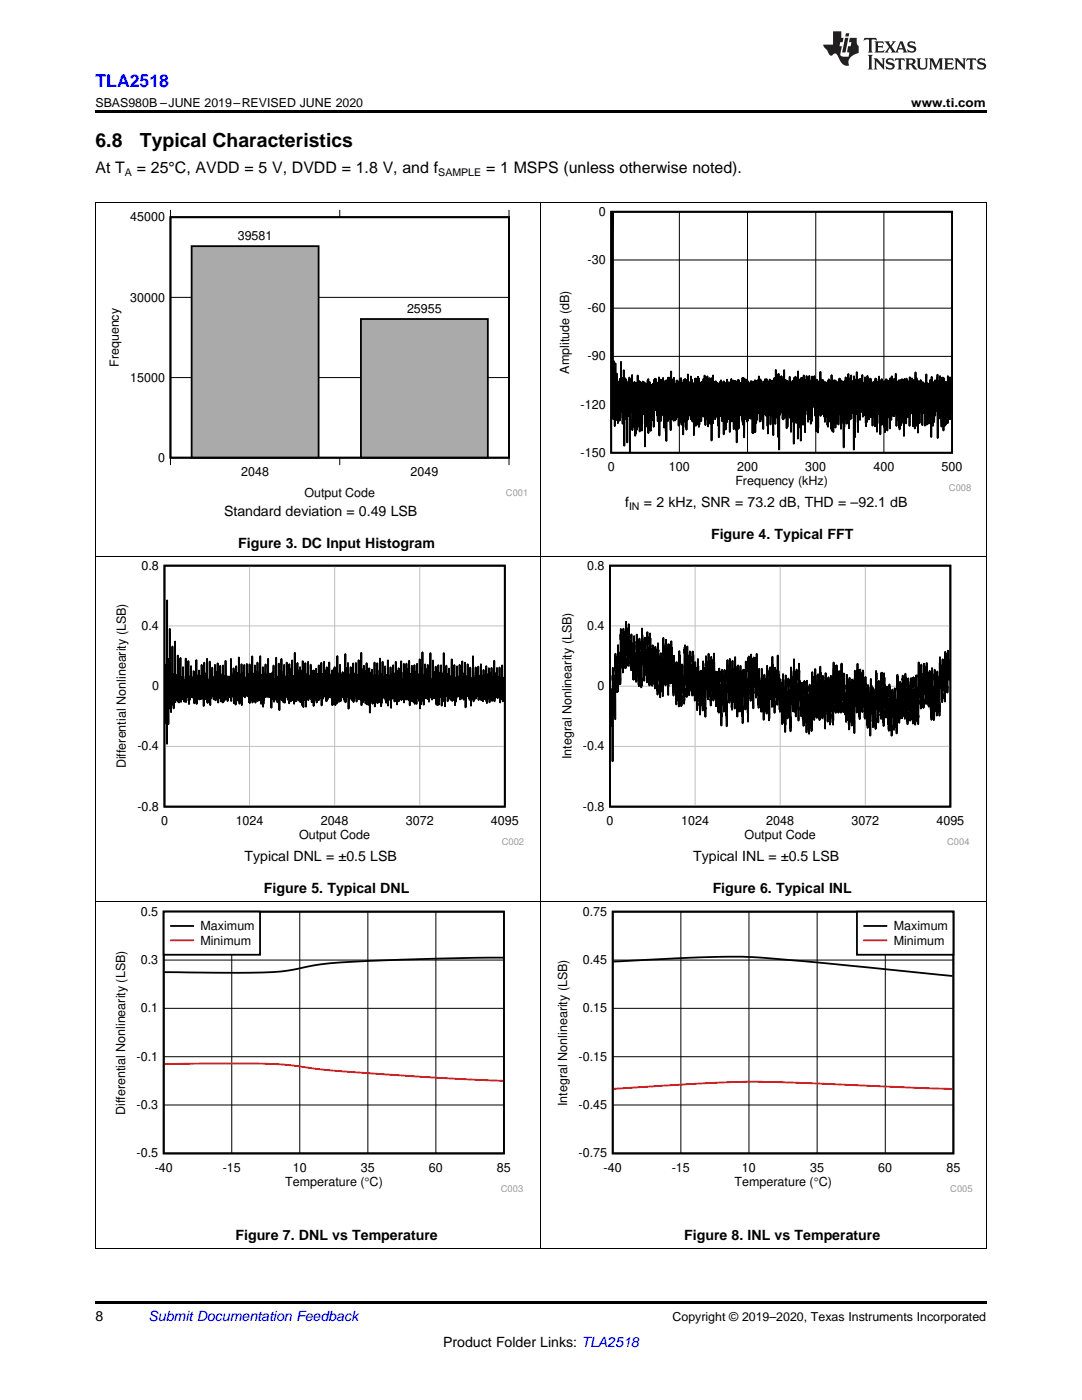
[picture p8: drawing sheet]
<svg xmlns="http://www.w3.org/2000/svg" width="216mm" height="279mm" viewBox="0 0 216 279" stroke-linecap="round" stroke-linejoin="round" font-family="sans-serif">
<path d="M19 249.2h.2zM196.7 249.2h.1zM19 259.7h177.8v.5h-177.8z" fill="#000"/>
<path d="M19.1 180v69.2M107.9 180v69.2M196.8 180v69.2M32.7 191.6h67.9M46.2 181.9v48.3M59.8 181.9v48.3M73.4 181.9v48.3M87 181.9v48.3M32.7 210.9h67.9M32.7 201.2h67.9M32.7 220.5h67.9M19 249.1h177.8" fill="none" stroke="#000" stroke-width=".2"/>
<path d="M32.7 181.9h67.9v48.3h-67.9zM100.4 191.1l-9.4 .1a413 413 0 0 0-26.8 1.2l-1.5 .2a50 50 0 0 1-14.9 1.5l-15-.1" fill="none" stroke="#000" stroke-width=".36"/>
<path d="M32.8 212.3h7.4a137 137 0 0 1 19.3 .5 111.5 111.5 0 0 0 13.9 1.4l14 .9 13 .6" fill="none" stroke="#f00" stroke-width=".36"/>
<path d="M32.7 181.9h19.2v8.6h-19.2z" fill-rule="evenodd" fill="#fff"/>
<path d="M32.7 181.9h19.2v8.6h-19.2zM34.1 184.8h4.4M122.3 181.9h67.9v48.3h-67.9zM122.4 191.9l19.7-.9a117.9 117.9 0 0 1 18.1 .8l29.9 3" fill="none" stroke="#000" stroke-width=".36"/>
<path d="M34.1 187.7h4.4M122.4 217.3a418.6 418.6 0 0 1 30-1.4l37.7 1.4" fill="none" stroke="#f00" stroke-width=".36"/>
<path d="M122.3 191.6h68M135.9 181.9v48.3M149.4 181.9v48.3M163.1 181.9v48.3M176.7 181.9v48.3M122.3 210.9h68M122.3 201.2h68M122.3 220.5h68" fill="none" stroke="#000" stroke-width=".2"/>
<path d="M171 181.9h19.2v8.6h-19.2z" fill-rule="evenodd" fill="#fff"/>
<path d="M171 181.9h19.2v8.6h-19.2zM172.5 184.8h4.4" fill="none" stroke="#000" stroke-width=".36"/>
<path d="M172.5 187.7h4.4" fill="none" stroke="#f00" stroke-width=".36"/>
<path d="M19.1 111v69M107.9 111v69M196.8 111v69M19 179.9h177.8" fill="none" stroke="#000" stroke-width=".2"/>
<path d="M22.7 111.9h81.9v56.8h-81.9z" fill-rule="evenodd" fill="#fff"/>
<path d="M32.8 112.9h67.9v48.1h-67.9zM100.6 136.5l-.1 2.5v-3.8v4.1l-.1-3.6-.1 4.3-.1-7.2-.1 6.7-.1-4.2v4.1l-.1-4-.1 4.8-.1-7-.1 5v-2.2v2.3l-.1-2.4v2.4v-2.7l-.1 3.6-.1-4v4.1l-.1-6-.1 4.9v-2.7l-.2 3.7-.1-3.1-.1 2.9v-3.4v4.4l-.1-8.1v6.7l-.1-3.5v3.9l-.1-3.8-.1 4.2v-3.2v1.9l-.1-1.8v3.6l-.1-6.6-.1 6v-3.3l-.1 3.6v-5.3l-.1 5.1v-4.5l-.1 5.3-.1-6.9-.1 5.6v-3.6l-.1 4-.1-4.6v4.1v-1.9v2.6l-.1-4v4.8l-.2-7.4v6.2l-.2-4.4v4.8v-3.9v3.9l-.1-4.3-.1 4.2-.1-5.7-.1 6.2-.1-4.9-.1 4.5-.1-4.1v3.4l-.1-3.1v4v-7.2l-.1 6.3v-3.3l-.1 3-.1-2.9v3.7l-.1-4.5-.1 4.9-.1-6.7-.1 5.9-.1-3.3v3.3l-.1-2.4v1.5v-2.7l-.1 4.1-.1-6.2-.1 5.3-.1-2.5v3.2v-3.9v4.4l-.1-4.1-.1 4.4-.1-9-.1 8.1v-3.8l-.1 3.8-.1-3.1v3.3l-.1-3.6v5.2l-.2-7.7-.1 6.5-.1-5.1v4.7l-.1-3.4-.1 2.8v-2.9v3.1l-.1-6.3-.1 6.4-.1-3.7-.1 3.5v-2.1v1.2v-3l-.1 6.3-.1-9-.1 6.4-.1-3.6v4.3v-4.9l-.1 5.2-.1-4.8-.1 4.4-.1-7.2v5.6v-2.1l-.1 3.1v-3.5l-.1 4.4v-4.2v3l-.1-2.2-.1 3.2v-3.4v3.7l-.1-6.9v6.1l-.1-3.8-.1 3.9v-3.2v3.3l-.1-3.1-.1 2.8v-2.8l-.1 2.7v-5.6l-.1 5.6v-2.9v3.6l-.1-3.9-.1 4.7-.1-4.8v1.4v-.6v4.6l-.1-8-.1 6.2v-3.6l-.2 4.3v-5.6v4.4v.1l-.1-2.7v3.9v-4.8l-.1 4.9-.1-8.2-.1 7.7v-4.3l-.1 4.7v-4v3.4l-.1-3.1-.1 2.7v-1.8v.9v-2.8v4.3l-.1-5.9-.1 4.6v-1.9v2.6l-.1-4.2-.1 5.5-.1-4.4-.1 3.2v-4.4v3.9v-5.5l-.1 5.8v-2.7l-.1 2.7-.1-1.9v4.3l-.1-5.8v4.8l-.1-4.6v2.7l-.1-7.8v6.9v-1.9l-.1 3.1v-2.6l-.1 3.4v-4.8v4.7l-.1-3.4v3.1l-.1-2.9v4.9l-.1-8-.1 6-.1-3.2v3.5l-.2-3.8v4.4l-.1-4.7v5.7v-8l-.1 7.4-.1-5.2v5.8v-5.2l-.1 3.9v-3.2v1.8l-.1-1.5v4.1l-.2-7.6v5.4v-2.8l-.1 3.5v-5l-.1 5v-4.3l-.1 4.6v-3.8l-.1 3.6v-3.4v2.8l-.1-6.8-.1 7v-3.3v3.3l-.1-3.2v4v-3.8l-.1 3.1-.1-3v3.3v-3.4l-.1 3v-8.5v7.4l-.1-1.9v2.4v-2.8l-.1 3.2-.1-2.4v3.9l-.1-3.8v3.3l-.1-4.6v3.1v-1.6v1.3v-5.1l-.2 6.7-.1-4.7v4.2l-.1-5.4v5.5v-3.7l-.1 3.9-.1-6.6v6.7l-.1-4.6v4.4l-.1-4.2-.1 5.8v-4.4v-.3v2.6v-2.6l-.1 3v-4l-.1 4.7v-4.5v4v-9l-.1 8.5v-3.8l-.1 5.1v-6.7l-.1 7.2v-4.5l-.1 2.7v-.2v-3.8l-.1 6.7-.1-9.8-.1 8.3-.1-4.7v4.1l-.1-3.3v2.7v-4.2l-.1 4.7-.1-6.7-.1 8-.1-4.8v3.6l-.1-3.5v3.2v-3.9l-.1 3.9v-4.5v6l-.1-7.8-.1 7.4-.1-4.8-.1 3.8-.1-3.6v4.5v-5.7l-.1 5.5v-6.9l-.1 5.9v-3.3l-.1 3.4v-4.4l-.1 4.5v-4.5l-.1 4.5v-3.2v5l-.2-8.9-.1 7.8-.1-5v4.3l-.1-3v2.9v-5.4l-.1 6.1v-4.4v3.8l-.1-6.6-.1 7.2-.1-5.6v4.6v-2.8l-.1 3.2-.1-3.7v3.9v-3.9l-.1 4.9v-7.7v5.6l-.1-2.4v2.5l-.1-2.6-.1 3.3-.1-2.6v.4v2.9v-3.4l-.1 .2v3.3v-7.7l-.1 5.8v-1.6v1.7l-.1-2.8v3.5v-3.8l-.1 4.8v-3.1l-.1 1.6-.1-1.9v3.8v-6.7l-.2 6.2-.1-4.6-.1 5.7v-4.9v2.7l-.1-3.6-.1 5.1v-7.8l-.1 7.1-.1-4.8-.1 5.6v-3.6l-.1 2.7v-3.2v2.8l-.1-2.8v1.5v-4.6l-.2 6.6v-4l-.1 3.4-.1-3.3v3.4v-4.3l-.1 6.7-.1-8.1v5.3l-.1-2.8v3.7l-.1-3.8v4.1l-.1-4.6-.1 3.9v-4.3l-.1 6.1v-9l-.1 7.8v-4.5v4l-.1-3.3v1.5v-2.1v3.9l-.1-4.1v5.3l-.1-5.6v5.2l-.1-6.9-.2 6.4v-4.2l-.1 3.3v-3.1l-.1 2.8v-2.6v3.3l-.1-3.3v3.6l-.1-7.2v6.1v-3.2l-.2 5.5v-5.8v6.4l-.1-5.7v3.8l-.1-4.1v4.7l-.1-5.8v4.6v-7.1l-.1 8.7v-4.6l-.1 3.8v-4.3l-.1 4-.1-3.6v4.8l-.1-4.6v4.7v-7.9l-.1 6.8v-4.9v5.1v-3.8l-.1 4.1-.1-4.4-.1 4.6-.1-4.4v5.5l-.1-8.8v6v-2.6v2.8l-.1-3.1-.1 3.5v-3.4v4.8l-.1-5.3-.1 5.6-.1-6.9-.1 5.4-.1-4.8v5.4v-4.8l-.1 3.9-.1-3.8v7.3l-.1-8.8v4.1l-.1-2.1v3.2v-4.3l-.1 4.8-.1-3.8-.1 4.2v-3.6v1.3v-1.1v4.5l-.1-8.3-.2 7.3v-4.2l-.1 5v-5.5l-.1 4.8v-4l-.1 2.8-.1-2.7v1.9v-4.8v6.5l-.2-4.4v5.2l-.1-6.6v5.1l-.1-2.9-.1 5v-10.5l-.1 9.3-.1-3.7v3.1v-3.3l-.1 3.1v-1.9l-.1 1.8v-3.8l-.1 4.7v-7.9l-.2 7.2-.1-3.6v4.1v-3.3l-.1 2v-1.5l-.1 3.4-.1-7.7v6l-.1-1.9v2.3l-.1-3.4-.2 4.3v-4l-.1 4.5v-7.7l-.1 7.1-.1-3.3v3.6v-5.4l-.1 4.9v-3.5v1.9l-.1-2v3.3l-.1-3.5v3.2v-5.6l-.2 6.3-.1-4.4v4.7l-.1-4.6v6.3l-.2-9.1v5.7l-.1-2.2v3.1l-.1-3.5v2.9l-.1-.5v.2v-3v4.2v-3.6l-.1 3.8v-4v4.8l-.1-7v6.3v-9l-.1 9.5-.1-4.4-.1 3.9v-3.8l-.1 3.3-.1-4.9-.2 4v-3.4v4.5l-.1-3.7v3.8l-.1-4.6v5.2l-.1-3.6v3.5l-.1-7.1v6.9l-.1-3.8-.1 4.3v-5.4v4l-.1-4.3-.1 4.8v-4v3.6l-.1-7.9-.1 9.5-.1-6v4.1l-.1-2.5v1.9v-.2v-3l-.1 6-.1-7.6-.1 6.4v-6v5.8l-.1-3.6v4.9l-.1-5.9-.1 4.9-.1-3.8v4.9v-6.9l-.1 4.1-.1-2.4v3.8v-4.3v2.9l-.1 .3v-2.7l-.1 2.7v-3.5l-.1 4.4-.1-6.9-.1 6.3v-2.7v3.4v-3.7l-.2 3.2v-3.3v4.1l-.1-3.3v3.4v-3.9l-.1 4.1v-6.6l-.1 6.8-.1-4.6v3.3v-4.9l-.1 4.9v-1.7v1.9l-.1-4.2v4.3l-.1-3.9v3v-2.4v2.1v-5.7l-.1 6.5v-4.2l-.1 3.7v.5l-.1-2.6v3.5l-.1-4.3v3.2v-3l-.1 4.4v-4.1v5.1l-.1-8.5v7.1l-.1-3.5v2.5l-.1-2.6v3.3v-4l-.1 3.3v-3.9v4.6v-3.7l-.1 3.8v-3.4v.3v3.6l-.1-6.9-.1 6.9-.1-5.2-.1 4.9-.1-4.1v2.1v-1.4v4.2l-.1-6.7-.1 5.3v-2.3v-.2l-.1 1.9v-2.2v2.4l-.1-2.7-.1 4.1-.1-5v6.1v-7.1v4.6l-.1-4.6-.1 5.1-.1-3.6v4.7l-.1-5.2v5.3l-.1-6.4v5.8l-.1-6.9-.1 6.2v-2.7v3.3l-.1-4.5-.1 3.7v-2.9l-.1 2.2v-1.6v2.8v-3.9l-.1 4.5v-7.6l-.1 5.9v-2.8l-.1 3.8v-3.8v3.5l-.1-3-.1 3.3v-3.3v5.4l-.2-8.8-.1 7.4v-3.8l-.1 1.6v-2l-.1 3.4-.1-3.6v5.8l-.1-9.2v8.9l-.1-4.9v3.2v-3.1l-.1 1.3v-.8v3.7v-6.3l-.1 6.2v-4.7l-.1 3.9-.1-3.2v4v-7l-.1 6.3-.1-3.9v4.3v-6l-.1 3.9v.3v-2.9v4l-.2-3.4v3.9v-7.3l-.1 6.7-.1-2.9v3.2v-4.2l-.1 4.8v-4.1l-.1 3.7v-4.3l-.1 4.8-.1-9.7-.1 10.2-.1-5.6v5v-4.8v2.9v.3l-.1-2.1-.1 2.5v-3.5l-.1 3.5v-3.8v4.4v-7.5l-.1 8-.1-4.3v4.3v-4.7l-.2 4.8-.1-3.9v4l-.1-7.5v7.9v-4.9l-.2 3.4v-4l-.1 4.8v-3.3l-.1 2.7-.1-6.9v5.7l-.1-1.5v2.3l-.1-2.5v3l-.1-4-.1 5.1-.1-7.6-.1 7.5-.1-5.3v3.8l-.1-3.3-.1 4.4-.1-8.3-.1 6.8v-4.4v4.9l-.1-3v2.3l-.1-2.5v3.5v-3.7l-.1 4.2v-3.9v1.6v-1.3v5.7l-.2-9.3v5.9l-.1-3v4.4v-4.7l-.1 5.2-.1-4.9-.1 3.9-.1-3.9v3v-7l-.1 8.4-.1-3.9v2.7v-3l-.1 3.6-.1-3.2v4.2l-.1-7.3-.2 6.7-.1-5.3v4.3v-3.2l-.1 3.1v-2.8v1.8v-1.5v5.4l-.1-6.4v3.9l-.1-4.3-.1 3.9v-3.7l-.1 4.4v-4.7v4.6l-.1-3.1v2.6v-2.1l-.1 2.4-.1-7.3v7.6v-5.1v4.3l-.1-2.2v2.6l-.1-4.1v3.7v-2.5l-.1 2.8-.1-2.7v2.9v-3l-.1 3.3v-6.5l-.1 4.8v-1.4l-.1 2.5v-2.3v2.3v-3.5l-.1 4.7-.1-4v4.8l-.1-6.2v6.8l-.1-8-.1 6.7v-4.7l-.1 3.5v-3.8v3.8l-.1-3.9v5.8v-5.2l-.1 4.2v-3v2.3l-.1-7.9v8l-.2-3.3v4.2v-4.9l-.1 4.2v-4.8l-.2 5.3v-5.3v5.6v-7.7v6.9l-.1-5v5.3l-.1-4.9-.1 5-.1-3.5v4.2l-.1-7.4-.1 7.1v-4l-.1 3.2-.1-3.1-.1 3.2v-4.8l-.1 5.8-.1-9.2-.1 8.7-.1-3.9v3.4l-.1-3.4v2.5v-.3v-3.3l-.2 5.6v-7.7l-.1 7.5-.1-3.4v.4v-1.1l-.1 2.3v-2.9v3.5l-.1-3.9-.1 3.9v-6.4l-.1 5.9v-2.5l-.1 2.3-.1-2.4v2.7l-.1-3.3v4l-.2-6.5-.1 5.8v-4.2l-.1 4.6-.1-4.1v4.2v-4l-.1 3.5v-2.7v.2v4.7l-.1-8.2-.1 5.9v-3.1v3.9l-.1-3.4-.1 3.2v-2.9v2.8l-.1-2.2v3.7l-.1-9.2-.2 8.6-.1-5.5v4.9l-.1-3.1v3.7l-.2-6.9-.1 7.7v-4.3l-.1 2.5-.1-2.6v2.6v-2.6l-.1 3.3v-4.2v5l-.1-6.9v5.7l-.1-3.5v3.2l-.1-2.8-.1 2.8v-3.6l-.1 3.5v-3.9l-.1 5.1v-8.4l-.1 7.6v-4.2v4.1l-.1-3.8v3.6l-.1-2.9-.1 2.7-.1-2.2v2.9l-.1-4.3v2.3v-2.1l-.1 4.7-.1-3.8v3.2l-.1-4.4v4.2v-4l-.1 4.3-.1-7.5-.1 7.8-.1-4.7v4.1l-.1-3.7v2.7v-2.4l-.1 4.3-.1-7.2-.1 7.4v-5v4.6l-.1-5.1-.1 4.7v-4.1l-.1 4.7-.2-7.1v6.4v-3.6l-.2 2.8-.1-3.4v4.3v-5l-.1 5.8-.1-7.8v6.8l-.1-4.6v4.5l-.1-2.7v2v-4.3v4.5l-.1-2.8v3.8v-5l-.1 5.2-.1-7.1-.1 6.4v-3.3v3.7l-.1-3.9-.1 4-.1-3.7-.1 2.7v-5.4l-.1 5.6v-2.6l-.1 2.9-.1-3.1v3.3v-3.6l-.1 3.5v-5.6v7.1l-.2-8.7v7.1v-3.2l-.1 3.2-.1-3.1v3.5l-.1-3.8-.1 4.6v-4.6v4.4l-.1-8.6-.1 7.4v-3.2v3l-.1-2.4-.1 2.3-.1-2.4v3.3l-.1-7.3-.2 8.7v-5.6v4l-.1-3.5v3.4v-2.3v.1v-.3l-.1 2v-2.2v2.2l-.1-2.7v3.5l-.1-6.8v6.7l-.1-3.8-.1 3v-3.2v4.1l-.1-3.9-.1 3.8v-4.5v4.7l-.1-5.8v5.4l-.1-3.2-.1 3v-3.6l-.1 3.7v-2.8v2.1l-.1-2.7v.2l-.1 4.6v-8.8l-.1 8.4-.1-4.6-.1 3.6-.1-3.1v.8v-.2v3.8l-.2-6.5-.1 5.4v-3.7l-.1 2.7v-2.6v3.2l-.1-2.4-.1 2.6v-3.2v2.8l-.1-5.8v5.6l-.1-3.4v4.1l-.1-3.3-.1 3.8-.1-3.9v4.7l-.1-8.6-.1 6.9-.1-3.3v3.5v-4.5l-.1 4.6v-3.8v3.5l-.2-2.8v4.1v-8.7l-.1 7.3v-2.9l-.1 2.8-.1-2.7v.9v-.4v3.7l-.1-4.4-.1 3.9-.1-6.5v4.2v-1.3v1.9l-.1-2v3.1l-.1-3.7v4.2v-4.4l-.1 3.5-.1-2.9v4.4l-.1-8.8v6v-1l-.1 1.7v-3l-.1 4.1v-3.2l-.1 4.3-.1-4.5v4.4l-.1-9.3-.1 6.9v-2.7v3.7v-4l-.1 4.3-.1-3.6v3.6l-.1-3.8v4.6l-.1-3.7v4l-.1-12.1v10.1l-.1-2v2.8v-3.1l-.1 3.4v-4.7v6.9l-.1-6.5-.1 5.8v-5.3v4.9l-.1-11.3v9.7l-.1-3.5v4.5l-.2-4.6v7v-5.7v-.4v2.2l-.1-3v6.2l-.1-6.7v5.7v-14.9v15.6l-.1-6.3-.1 6-.1-9.3v13l-.1-11.3v9.7l-.1-8.9v7.2v-6.8v3.5l-.1-18.1v28.7v-12.1v-.3v3.5l-.1-4.7v6.9l-.1-9.2v11.7l-.1-8.3v3.8v-2.8" fill="none" stroke="#000" stroke-width=".36"/>
<path d="M49.8 112.9v48.1M66.8 112.9v48.1M83.8 112.9v48.1M32.8 136.9h67.9M32.8 124.9h67.9M32.8 149h67.9" fill="none" stroke="#c0c0c0" stroke-width=".2"/>
<path d="M111.6 111.9h81.9v56.8h-81.9z" fill-rule="evenodd" fill="#fff"/>
<path d="M34 43.4h67.6v47.9h-67.6zM121.7 112.9h67.9v48.1h-67.9zM189.5 135.2l-.1 .5-.3-5.8-.1 8.3-.2-5.9-.1 1.7-.1-3.9-.1 9.9-.4-8.4-.1 8.5-.4-7.5v1.6v-3.1l-.1 11.7-.3-6.2-.1 1.3-.1-3.9-.1 8.8-.3-7v1.8l-.1-4-.2 10.1-.3-10.4-.1 10.4-.3-7.3v1.7l-.1-4.2-.2 7.2-.3-6.5v1.5l-.1-3.5v2.5v-2.8l-.1 8.2-.3-6.4v2.1l-.1-3.3v2.3v-2.8l-.1 8.9-.3-6v1.7l-.1-.8v.4l-.1-4-.1 8.8-.2-6.2-.1 1.5v-.4v-3l-.1 1.5v-2.6l-.1 12.3-.3-7.3v1.5v-3.9l-.3 9.8v-4.1l-.1 1.9v-3.3v2.9l-.2-6.8-.1 9.2-.3-6.7-.1 2v-.1v-4.3l-.2 8.5-.3-6.5v2.1v-1v.5l-.1-3.5v2.5v-2.2l-.1 8.8-.4-9.3v1.9v-2.7l-.1 9.1-.2-3.8v2.1l-.1-4.1v1.5l-.2-4.4-.1 8.4v-1.6v1.7l-.1-3.9-.1 2.7-.1-4.8v2.8l-.1-4-.2 8.2-.1-5.8v2.9l-.2-6.8-.1 11.6-.1-1.9v2.1v-3.9l-.1 2.4-.3-7.6-.1 8.4-.1-5v2.4l-.2-5.5-.1 2.1v-1.8l-.1 8.9-.4-10.2-.1 9.3-.3-6.4-.1 1.6v-3.9v1.9l-.1-2.1-.1 6.2-.2-6-.1 1.8v-3.8l-.1 2.9v-3.8l-.1 10.6-.1-5.6v3.1v-3.8l-.1 2.3-.1-3.5v.5v-3.7l-.2 9.3-.1-5.4-.1 3-.1-4.5v2.6l-.1-3.2v2l-.1-2.1-.1 8.3-.4-10.3v11.2l-.1-.7v1.1l-.1-3.4-.1 1.7v-3.1v.2l-.2-3.6-.1 7.8-.3-7.5v3.4v-4.2l-.1 2.7v-4l-.1 11.3-.4-9.7-.1 2.9v-3.3l-.1 8.6-.1-5.6-.1 3.7-.1-5.2v1.6v-3.3l-.1 3v-4.4l-.1 8.3-.3-7.8v2.3l-.1-3.8v1.9v-2.2l-.1 8.3-.3-6.5-.1 2.6v-3.9v2.8l-.1-3.5-.1 9.9v-3.6v3.2l-.3-7.1v1.5v-3.8l-.1 2.6v-3.8l-.1 9.7-.2-6.2-.1 3.1-.1-5.2-.1 12.4-.3-8.8v3.4l-.1-5.1v1.8l-.1-2-.1 9.2v-2.7v2l-.3-6.1v1.9v-3.7l-.1 2.3v-3.2l-.1 10.3-.4-10.9-.2 9.4-.3-9.7-.2 7.7-.1-4.3v1.9v-2v2l-.1-4.4v1.4l-.1-4.1-.1 2.8v-3l-.1 9.8-.1-4.1v2.9v-2.3l-.1 1.9-.2-6.7-.1 8.3v-2.2l-.1 1.9-.2-7.3-.1 2.5v-4.3l-.1 9.5-.2-4v1.9l-.1-4.6-.1 2.3v-.4v-4.1l-.1 2.7v-3.9l-.1 12.4-.2-8.6-.1 3v-3.9l-.1 2.3v-2.5l-.2 9.7-.2-7.8v2.7l-.1-4.4-.1 8.9-.4-8.9v2l-.1-2.8-.1 11.1-.2-7.9-.1 2.1v-3.2l-.1 1.9v-3.4l-.1 8.5-.3-7.7v2.2l-.1-3.7v2.9v-4.1l-.2 10.7-.2-7v2.1l-.1-.9v.1v-3.5l-.2 8.8-.1-5.3v3.3l-.1-5-.1 2.6v-5.3l-.1 3.8v-3.9l-.1 10.2-.3-7.3v2.3l-.1-4.6-.2 11.8v-4.8l-.1 3.1-.1-6.1v2.1v-2.9v1.8l-.2-2.5v9.9l-.4-8.9-.1 2.1v-3.8l-.1 10.3-.3-8.8v2.5l-.1-3.9v2.5v-2.6l-.2 9-.1-3.5v2.1l-.2-7.3-.1 6.8-.3-7.1-.1 .8v-.2v-2.7l-.1 1.8v-3.1l-.1 11.3-.2-7.3-.1 1.6-.1-4.5-.1 9.4-.3-8.1v1.8v-.6l-.1-4.6-.1 10.5-.2-3.2v1.7l-.1-3.9v1.3l-.1-.9v.4v-2.4v1.5v-.4v.3l-.1-3.2-.1 12.8-.3-10.3-.1 1.3v-1.6l-.1 7.8v.1l-.1-2.4v2.5l-.3-8.6-.1 11.3-.5-11.6-.1 10v-3.4l-.1 .1v-.8v2.6l-.3-7.5-.1 6.6v-2.4v1.9l-.3-8.8-.1 1.8v-3.8l-.1 9.9-.4-7.4-.1 9-.3-8.3-.1 1.9-.1-4.8-.1 10v-3v1.4l-.1-3.2-.1 3.2-.1-5.6v2.8l-.1-3.5v1.8v-1.6l-.2 10.4-.3-9.8v2.7v-3.8l-.1 9.5-.3-6.1-.1 2.5-.1-4.2-.1 9.1-.4-10.2-.1 8.6-.2-4.6-.1 1.2v-2.8v2.3l-.1-2.9v2.1v-3.9l-.1 7.8-.3-7.8-.1 1.8v-4.8l-.2 8.8-.1-4.4v2.1l-.2-4.8-.1 2.1v-.3v-2.8l-.1 10.2-.3-8v2l-.1-4.8-.1 9.3-.3-7.1-.1 2.4v-4.2v3l-.1-2.8v12.8l-.1-3.9v2.2l-.3-8.5-.1 1.4v-3.2l-.1 9.6-.1-5.8-.1 3.1-.1-5.3-.1 2.8v-2.6l-.1 10.5-.1-5.6-.1 2.3-.2-8.1-.1 9.1-.1-4.4-.1 2.4-.2-7.2-.2 10.2-.3-7.9v1.8l-.1-5.8-.1 10.3v-3.4l-.1 2.2v-3.5v1.2l-.1-2v2.1l-.2-6.1-.1 9.8-.5-10.2-.1 8.8-.3-6.2v1.6v-4l-.2 13.2-.3-8v1.8l-.1-4.8v2.2v-2.4l-.2 8.3-.2-6.3-.1 2.8v-4.8l-.2 11.1-.3-10.9-.1 2.2v-2.7l-.1 8.9-.1-4.6-.1 3v-4.2l-.1 1.9-.1-4.4-.1 7-.1-4.5-.1 2.5-.2-8.6-.1 9.4-.4-6.1v1.5l-.1-4.1-.1 9.7-.3-7.2v1.8v-3.5l-.1 2.7v-4.1l-.1 9.1-.1-4.2-.1 2.1v-4.2l-.1 3.3-.1-5.7-.1 12.2-.5-10.8v2.6v-2.9v9.1l-.1-2.1v2.8l-.1-4.1-.1 2.5-.1-4.8v1.7v-3.3l-.2 8.8-.4-9.7v1.9v-3.3l-.2 10.2-.2-7-.1 2.3v-3.8l-.1 2.3v-3.4l-.1 7.7-.3-9.1v3.2v-3.8l-.2 8.7-.3-6.2v1.7l-.1-4.3-.2 8.8v-4.3l-.1 2.7-.2-6.5v2.1l-.1-3.8-.1 10.1-.2-7.1-.1 .7v-.4v-3.5l-.2 11.7v-2.6v-.1l-.1 2v-2.9v1.4l-.1-2.8v2.7l-.2-5.6-.2 8.3v-3.7l-.1 1-.2-7.5v2.6v-3.4l-.1 11.1-.4-8.2-.1 2.3v-3v8.5l-.1-4v2l-.4-6.6v1.2v-2.3l-.1 7.9-.4-10.8-.2 8.4v-3.2l-.1 1.9-.3-6.6-.1 10.2v-3.3v1.8l-.4-9.5-.1 9.1-.3-5.6v1.8v-3.8l-.1 2.9v-4.8l-.1 11.6-.1-3.1v2.3l-.2-6.7-.1 2.8v-3.8l-.1 2.6v-2.6l-.1 8.8-.4-10.8-.1 10.2-.2-3.5v1.2l-.1-5.9v3.4v-.4l-.1-3.8v2.6v-3.1l-.1 8.3-.3-6.4-.1 1.5v-3.3v2.7l-.1-3.1-.1 8.1v-2v1.8l-.4-10.3-.1 10.4-.1-4.6v2.2l-.3-8.3-.1 10.1-.3-6.6v1.4l-.1-3.7-.1 8.6-.4-9.2-.1 2.3v-3.6l-.1 11.8-.4-9.8-.1 9.5-.4-10.3-.2 9.5-.2-5.8-.1 2-.1-5.4-.1 8.8-.3-7.3-.1 1.4v-3.2l-.1 7.2-.2-4.7v1.7l-.1-3.7v1.7l-.1-4.2-.1 8.3-.1-1.7v1.1v-3.6l-.1 2.1-.1-3.7-.1 1.6v-.3l-.1-4.3-.1 9.2-.1-4.1-.1 2.2v-.2l-.1-3.6v1.7l-.1-3.8-.1 8.7v-3.1l-.1 2.3-.2-5.5v2l-.1-2.8v1.6v-3.2l-.1 11-.2-3.5v3.6l-.1-4.5v.7v-1.7l-.1 2.8-.1-5.2v9.2v-1.7l-.1 1.8v-1.9v2.1l-.1-3.7-.1 3.3-.1-5.3v3.1l-.1-5.1v13l-.1-4.1v.9v-2.4l-.1 2.6-.1-4.3v6.5l-.1-7.9v5.2l-.1-6.7-.1 18.6v-11.5v2.2l-.1-2.6v3.6l-.1-4.8v6.1l-.1-7.4v1.9v-1.5" fill="none" stroke="#000" stroke-width=".36"/>
<path d="M138.7 112.9v48.1M155.7 112.9v48.1M172.7 112.9v48.1M121.7 136.9h67.9M121.7 124.9h67.9M121.7 149h67.9" fill="none" stroke="#c0c0c0" stroke-width=".2"/>
<path d="M19.1 40.4v70.7M34 41.9v1.5h67.6v-1.5M34 59.3h67.6M67.8 41.9v1.5M107.9 40.4v70.7M196.8 40.4v70.7M34 75.4h67.6M34 92.8v-1.5h67.6v1.5M67.8 91.3v1.5M19 111h177.8" fill="none" stroke="#000" stroke-width=".2"/>
<path d="M38.2 49.1h25.4v42.3h-25.4z" fill-rule="evenodd" fill="#aaa"/>
<path d="M38.2 49.1h25.4v42.2h-25.4z" fill="none" stroke="#000" stroke-width=".36"/>
<path d="M72 63.7h25.4v27.7h-25.4z" fill-rule="evenodd" fill="#aaa"/>
<path d="M34 43.4h67.6v47.9h-67.6zM122 42.3h68v48.1h-68zM72 63.7h25.3v27.6h-25.3zM122.1 76.6v-.3l.1 6.7v-40.5l.2 41.1 .1-11.5 .2 12.9 .1-12.5v11.3l.1-7.5 .1 7.5 .1-9.2v5.7l.2-4.1v8.3v-8.1l.1 7.4v-6.9l.1 4.5v-5.1l.1 7.1v-7.1v7.7l.1-8.4 .1 7.8 .1-11.2v8.9l.1-4 .1 4.4 .1-6v6.8v-6.7v9l.1-7.4 .1 6.3 .1-9.6 .1 15.1v-12.4l.1 6.8v-7.9l.2 8.1v-7.8l.1 7.5 .1-6.4 .1 11.4v-11.8l.1 4.6v-4.8v6.4v-5.8l.1 4.6v-4.5l.1 3.4v-1.9v4.5l.1-7.7v7.3v-7l.1 14.6M189.8 78.3v-2.1l-.1 6.3-.1-6.8v8v-8.4l-.1 8.2-.1-8.1-.1 8.2v-6.6l-.1 6.4-.1-8.4v9.5l-.1-8.3-.1 7.3-.1-7.2v3.9v-3.7v8.2l-.1-7.9v3.7l-.1-3.6v8l-.2-9.4v3.8l-.1-3.3v9.9l-.1-10.1v1.9l-.1-2.4-.1 5.9v-5.3v8.6l-.1-9.1v9.7l-.1-8.8-.1 3.3v-4.2v7.9l-.1-8.3-.1 8.5-.1-7.4v5.3v-4.5l-.2 4.1v-4v5.1l-.1-5v10.3v-12.6l-.1 6.1v-5.3l-.1 6.4-.1-5.4-.1 5.4-.1-5.5v6.4v-7v6l-.1-5.7-.1 8v-6.6l-.1 3.8v-4.6l-.1 5.3v-5.9v8.8l-.1-8.5v3.2l-.1 .8v-3.9l-.1 3.9v-5.3l-.1 12-.1-11.4v5.2l-.1-5.1-.1 8.3-.1-7.4-.1 7.7v-7.5v6.2l-.1-6.3v-.1v4.4l-.1-4.7-.1 3.8v-3.2l-.1 7.7-.1-10.1v9.5l-.1-7.7-.1 5.4v-4.1l-.1 7.2v-7.8v4.7l-.1-5.4-.1 5.9-.1-6.1-.1 5.3v-4.6l-.1 7.8-.1-8.6v6.1v-6l-.1 3.5v-3.9l-.1 4.3v-4.3l-.2 8.5-.1-7.7-.1 6v-6.2v7.5l-.1-7.7v10l-.1-10.3v6.7l-.1-5.3-.1 7.1v-9.1l-.1 9.6-.1-10.7-.2 11.2-.1-8.8-.1 7.2v-8.1l-.1 9.3-.1-7.5v4.6v-5.6v6l-.1-7.1-.1 5.5v-4.9l-.1 5.5-.1-5.1v2.7l-.1-2.7-.1 3.3v-4.5v9.7v-7.1l-.1 4.8-.1-6.2v3.9l-.1-3.4v6.3l-.1-7.3-.1 6.4-.1-6.8-.1 8.9v-8.5l-.1 7-.1-6.1v6.8l-.1-8-.1 11.3-.1-10.6-.1 6.4-.1-6.2v5.3l-.1-5.7v8.2v-8.8v5.8l-.1-4.6-.1 6.3v-7.1v8.9l-.2-9.1-.1 9.9v-9.2l-.1 4.8-.1-5.4v7.5v-6l-.1 4.4v-5.7l-.1 7.8-.1-6.7v3.7l-.1-4.3v8.4l-.2-10.4v8l-.1-6.8-.1 5.5-.1-5.7v7.5l-.1-6.7-.1 6.6v-6.8v6.7l-.1-5.8-.1 4.8-.1-6.8-.1 8.7-.1-7.9v7.8l-.1-8.2v10l-.1-8.4v6.3v-6.9l-.1 3.4v-2.6l-.1 .1v4.2v-5.2v4.4l-.1-4.7v4.5l-.1-4.7v10l-.1-8.8v7.1l-.1-7.8v8.3l-.1-9v6.5l-.1-6.4-.1 10.5-.1-9.4v4.4v-4.8l-.1 8.7-.1-8.8v7.8v-6.4l-.1-.9v4.2v-5v8l-.2-8.4v9l-.1-9v8l-.1-7.2-.1 8.3v-8.2v10.1l-.1-10.2-.1 6.2-.1-7.6v7.4l-.1-6.4-.1 6.5-.1-5.8v7.7l-.1-7.3v9l-.2-10.6v5v-4.2l-.1 4v-4.9v7.7l-.1-7v8.9l-.1-8.5v5.9l-.1-6.2v2.8l-.1-2.9-.1 6.9-.1-5.6v7.5l-.1-8.2v4.9l-.1-5.4v6.7l-.1-5.4v4.7l-.1-6.7v7.7v-6.9l-.1 6.8v-7.2l-.1 5.6-.1-5.1v7.2l-.1-8.2-.1 7.8v-7.7l-.1 6.6v-7.2l-.1 9.2-.1-7.1v4.7v-4.6l-.1 7.9v-9.4v8.7l-.1-7.8v6.3l-.1-7.6v7.1v-6l-.1 6.4-.1-6.3-.1 5.2v-5.3l-.1 6.8-.1-8.4-.1 6.4v-5.1l-.1 4.5v-4.1l-.1 5.8-.1-6.7v4.7v-4.2l-.1 7.7v-7.8l-.1 5.7v-6.1l-.2 6.1-.1-4.9v9.4v-7.9v-.8v6.8l-.2-10-.1 8.3-.1-6.5v4.8l-.1-5.1-.1 11.4v-10.7l-.1 6.8-.1-8.2v14.6l-.1-12.7v5.3l-.1-6v6.2l-.1-6.4-.1 6v-6v5.6l-.1-4.9v6.8l-.1-8.7v6v-5.1l-.1 .3v6.8l-.1-5.9v6.8l-.1-8.2v4.2l-.1-2.8v8.5l-.1-10.9-.2 7.6v-6.2l-.1 8.2v-7.7l-.1 8.1v-8.9l-.2 7.8v-8.2l-.1 7v-6.3v5.2l-.1-4.9v9v-8.7l-.1 12.7-.2-13.2-.2 7.7v-7.3v6l-.1-5.6v7.6v-7.3l-.1 8.4-.1-9.7v6.8v-6.5v6.1l-.1-6.7-.1 5.3v-5.4l-.1 7v-6.3l-.1 1.4v7.1v-7.9l-.1 5.8v-6.2l-.1 5.4-.1-4.4v5.9v-7.1l-.1 8.3v-6.7l-.1 5.3v-5.7v6.3l-.1-7.7v9.3v-9.4l-.2 7.1v-7.1v6.2l-.1-5.7-.1 9.8-.2-10.4-.1 10.2-.1-11.1-.1 10.7v-9.4l-.1 7-.1-6.9-.1 7.5-.1-5.7v6.1v-8.5l-.1 7.9v-7.6l-.1 9.2v-7.7l-.1 7.4v-7.7v6l-.1-6v5.5l-.1-6.2v5.9l-.2-6.1-.1 7.9v-7.5l-.1 6.5-.1-7-.1 4v-4.3l-.2 6.7v-5.2v2.5v-3.7l-.1 3.8v-4.2l-.2 6.6v-6l-.1 6.6v-8.8l-.1 8.4-.1-6.2-.1 6.3v-6.6l-.1 4.6v-4.2l-.1 9.8-.1-9.4-.1 8.1v-9.2l-.1 10.3-.1-10.2-.1 7.1-.2-8v6.4l-.1-6v4.7l-.1-3.9-.1 4.8v-5.4l-.1 4.7v-5.2l-.1 8.9-.1-8.1v4.4l-.1-3.7v.7v7.3l-.1-8.1v7.2l-.1-7.2v-.1l-.1 3.6v-5l-.1 7.6-.1-6.1v6.8v-7.7l-.1 8.6v-7.4l-.1 6v-6.2v4.7l-.2-6.3v5.7l-.2-4.4v5.6v-4.2v8.6l-.1-9.9-.1 6.6-.1-8.1-.1 9.9v-8.4l-.2 6.9v-7.9v6.2v-5.5l-.1 5.5-.1-5.1v8.4l-.1-9.5v12.5l-.1-11.5v5l-.2-5.7-.1 9.6-.2-11.2v13.4l-.1-12.2v8.3l-.1-7.6-.1 6.2v-6.5v8.7l-.1-8.2-.1 6.9v-7.9v9v-8.4l-.2 5.1v-5.5v3.9l-.1-1.6v10.9v-11.9l-.2 7.4-.1-8.1v7.7v-7.2l-.1 6.9-.1-6.8-.1 9.6v-9.3l-.1 4.7v-5.3l-.1 7.1v-8.2l-.2 7.5v-5.4l-.1 4.8-.1-6-.1 9.1v-9.1v4.4l-.1-3.9v8.9l-.1-9.3-.1 7.1v-7.5l-.1 5.8-.1-5.4v7.2l-.1-9.5-.2 9.8v-7.5l-.1 7.3-.1-7.4-.1 6.2-.1-7.2-.2 5v-4.9v7.6l-.2-7v13.9l-.1-15.1-.1 12.6-.1-12.5v8.8l-.1-6.8v6.2v-8l-.1 7.5-.1-6.9v7l-.1-8.7-.1 10.8v-9l-.1 8-.1-8.2v7.9l-.2-6v9.5l-.1-10.8v5.8l-.2-5.8v7l-.1-6.6-.2 8.3v-7.8v4.9l-.1-6.1-.1 6.3v-5.9l-.1 6.7v-6.5l-.1 4.9v-4.8l-.1 10.1v-9.6v8.1l-.1-8.1v5.1l-.1-6.4-.1 7.4v-6.8l-.1 5.3-.1-5.8-.1 5.6-.1-5.3v2.3v-2v6.4l-.1-5.9-.1 8.8v-8.2l-.1 6.8-.1-7.5-.1-.2v7.1l-.1-7.6v6.9v-6.2l-.1 3.4v-4v4.8l-.1-5.2-.1 8.4-.1-7.7-.1 6v-7.3v6.8l-.2-5.7v5.9v-6.2l-.2 7.9-.1-7.5v8.1l-.1-8.4-.1 5.6v-4.6v9.2v-10.3l-.1 5.6v-5.2l-.1 .5v8.6l-.1-8.8-.1 9.8-.1-10.3v10.3l-.1-9.6v4.7v-5.1l-.1 5.8v-5.3l-.1 5.2v-6.1l-.1 7.6-.1-6.4v3.2v-3.8v5.8l-.1-5.9-.1 5.5v-5.5l-.1 .9v6.1l-.1-7.4-.1 5.4v-5l-.1 7.7v-8l-.1 4.6-.1-4.4-.1 3.3v-4v7.1l-.2-6.2v7.1v-7.1v7v-6.6l-.1 10.3v-10.5l-.1 3.8v-5.2l-.1 9.4-.2-9.4-.1 8.3v-5.1v3.2l-.1-4.6v5.7l-.2-6.5-.1 5.3v-5.1v.1l-.1 6.3v-7l-.1 9.5v-9.7v6.3l-.1-5.7-.1 4.8v-5.3v9.8v-9.3l-.1 6.6-.1-6.8v12.1l-.1-12.2-.1 9.7-.1-9.8v6.9l-.1-6-.1 6.7v-7.3l-.1 9.3-.1-9.7-.1 6.7-.1-5.3v6.4l-.1-6.7v7.1l-.1-8.5-.1 6.5-.1-5v3.2l-.1-2.8v8.7v-9.9l-.1 7.2-.1-7.2v5.2v-4.5l-.1 6.6v-6.4l-.1-.5v5.6l-.1-6.5v8.5l-.1-8.4-.1 8.1v-7.5v5.1l-.1-4v8.1v-9.1l-.1 4.9v-4.9l-.1 4.3v-4.1v8.5v-8.3l-.1 4.4-.1-5.3v10.6l-.1-10.5-.1 5.2-.1-4.7v7.4v-6.7l-.1-.9v5.8l-.1-6.4-.1 7.1-.1-6.8v6.2v-6.1v5.7l-.1-5.2-.1 4.6v-3.9v9.1v-8.4l-.1 9.1v-10.1v7.8l-.1-7.6v6.4l-.1-7.2v6.9v-7.1l-.1 6.7v-5.8l-.1 4.1v-4.8v5.5l-.1-5.4v5.6l-.1-6.2v7v-6.7l-.1 7.3v-7.5l-.1 5.7-.1-5v5.6l-.1-5.8v6.4l-.1-5.7v7.1v-9.6l-.1 8.1-.1-6.5v4.8l-.1-4.2v10.8v-12.4l-.2 7.6v-6.7l-.1 4.1v-4.2v8.3l-.1-9.1-.2 6.3-.1-5.3v8.6l-.2-10v8.6v-6.4l-.1 5.7v-5.4v3.3l-.2-5.5v9.4l-.2-9.9-.1 8v-6.5l-.1 6.4v-.5v-6.7l-.1 7.6v-6.4v4.7l-.1-4.9-.1 5.7-.1-6.1v4.1v-3.5l-.1 7.2v-7v-.4l-.1 4.6-.1-4.8v5.8l-.1-5.8-.1 8.3v-6.9v7.4l-.1-9.7-.1 9.1v-9.4l-.1 7.5v-6.6l-.1 3.8v-2.5v7.4l-.1-9.2-.1 8.7v-7.2l-.1 7.9-.1-9.5-.1 9.3v-8.6v6.2l-.1-5.8v3.8v-2.1v8.5l-.1-9.6v3.9l-.1-4.1-.1 6.8v-6.9v7.2l-.1-7.5v4.4l-.1-5.2v6.3l-.1-7-.1 8.6v-7l-.1-.3v6.5v-6v5.1l-.1-5.4-.1 6.2v-6.6l-.2 5.4v-6.9l-.1 9v-6.8l-.1 6.4-.1-7.3v9.8l-.1-10-.1 9.5-.1-9.7-.1 8.3v-7.9l-.1 6.3-.1-6.5-.1 10.9v-9l-.1 4.3v-4.4v6.8l-.1-7.9-.1 8.3-.1-9.4-.2 7.7v-7.6l-.1 8.2v-7.3l-.1 7.9v-8.2l-.1 8.9v-8.5v6.7l-.1-6.8v4.2v-4.4v6.7l-.2-7-.1 6.5v.9v-6.7l-.2 7.1v-6.4v3.7l-.1-3.4v6.3v-6.8l-.1 3.4v-4.6l-.1 6.3v-6.8l-.1 8.6v-8.5l-.1 7.5v-6.3v3.5l-.1-4.3v5.8v-5.9v7.9l-.1-7.6v6l-.2-8-.1 11.8-.1-10.1v5.9l-.1-6-.1 7.9v-8.2l-.1 6.7-.1-6.7-.1 8.7v-7.7v4.6l-.1-4.7v5l-.1-5.4v12.1l-.1-10.2v4.5v-5.2l-.1 9v-10.1l-.1 6.6v-6.3l-.1 4.8v-4.5v2.7l-.1-2.5v8.5l-.1-8.5-.1 5.7v-7.1v7.4l-.1-5.6v4.5l-.1-5.8-.2 8.1v-8.2l-.1 7.2v-6.2v4.3l-.1-4.7v5.6l-.1-6.3v11.2l-.1-11.6v7.6l-.1-6-.1 6.7v-7.1l-.1 7.6v-6.2v5l-.1-6.6-.1 5.5v-5.1l-.1 4.8v-4.7l-.1 5v-6.2v6.1l-.1-6-.1 5.9v-5.9l-.1 7.5v-6.7l-.1 8.7v-8.5l-.1 4.8v-4.8l-.1 7.1v-5.7v4.2l-.1-4.4v5.7v-5.8l-.1 5.4-.1-6.4v5.4v-5.4l-.1 9.2v-9l-.1 5.8v-6.5l-.1 5.6v-5l-.1 5.8v-6.1l-.1 9.8v-10.8l-.1 8.1-.1-7.8v9.3v-7.6l-.1 3.4v-3.6l-.1 5.6-.1-6.4-.1 7.4v-7v5.1l-.1-2.5v9.5v-12.6l-.1 6.3v-6.5l-.1 5.7-.1-5.7v5l-.1-4.9v6.1l-.1-6.4-.1 8.5v-7.8v9.1l-.1-8.5v4.2l-.1-5.2v7.3v-7.4l-.1 7.8v-7.8l-.2 9.8v-9.6v5.7v-6.2l-.2 9.1v-8.1v4.2l-.2-6.3-.1 10.9v-8.5v5.6l-.1-6.1-.1 6.4v-6.8v10.2l-.1-9.8-.1 10.2v-10.6l-.1 9v-9.2v8.3l-.1-7.2v7.6v-7.7l-.1 5.4-.1-5.7v6.5v-6.5l-.1 8.9-.1-11-.2 7.3v-6l-.1 5.4-.1-4.3v13" fill="none" stroke="#000" stroke-width=".36"/>
<path d="M19 40.4h177.8M122 51.9h68M135.6 42.3v48.1M149.2 42.3v48.1M162.8 42.3v48.1M176.4 42.3v48.1M122 71.1h68M122 61.5h68M122 80.7h68" fill="none" stroke="#000" stroke-width=".2"/>
<path d="M19 22h177.8v.5h-177.8z" fill="#000"/>
<g fill="#231f20">
<path d="M172.5 7.6l-.1 .5 .4-.2h.6v.1v2.1l-.2 .4h.9l-.2-.4v-2.1l.1-.1h.5l.5 .2-.2-.5zM174.5 8.3l.2 .3v1.5l-.2 .4h1.8l.2-.6a1.04 1.04 0 0 1-1.3 .2v-.7h.6l.3 .2v-.6l-.3 .2h-.6v-.6l.8-.1 .4 .3-.2-.5zM176.5 8.3l.9 1.1-.9 1.1h.8l-.2-.2 .4-.7 .5 .7-.2 .2h1.5l-.2-.2 .2-.4h.9l.1 .4-.2 .2h1l-.3-.3-.7-1.9h-.5l-.9 2-.8-1 .9-1h-.8l.1 .3-.4 .5-.3-.6 .1-.2zM179.7 8.6l.4 1h-.7zM181.3 8.4a.63 .63 0 0 0-.2 .7 .63 .63 0 0 0 .6 .4l.6 .2 .1 .2a.75 .75 0 0 1-.7 .4 .75 .75 0 0 1-.6-.5l.1 .7 .1-.1a1.11 1.11 0 0 0 1.5-.6 1.13 1.13 0 0 0-1.2-.8l-.1-.4a1.04 1.04 0 0 1 1.2 .2l-.2-.5-.2 .1-.4-.2zM173.2 10.9l.2 .4v2.2l-.2 .4h1l-.3-.4v-2.2l.3-.4zM174.3 11.6l.3 .4v1.5l-.3 .4h.8l-.2-.4v-1.3l1.5 1.7v-1.9l.2-.4h-.7l.2 .4v.9l-1.1-1.3zM177 11.8a.62 .62 0 0 0-.2 .7 .62 .62 0 0 0 .6 .4l.6 .1 .1 .3a.76 .76 0 0 1-.7 .3 .76 .76 0 0 1-.7-.4l.2 .7 .1-.1a1.11 1.11 0 0 0 1.5-.6 1.13 1.13 0 0 0-1.2-.8l-.1-.4a1.04 1.04 0 0 1 1.2 .2l-.2-.6-.2 .1-.5-.1zM178.7 11.6l-.2 .6a.61 .61 0 0 1 .8-.3v1.6l-.2 .4h.9l-.2-.4v-1.6a.63 .63 0 0 1 .7 .3l-.1-.6zM180.6 11.6l.3 .4v1.5l-.3 .4h1l-.2-.2-.1-.8 .6 .2a.76 .76 0 0 0 1.2 .7l-1-1a.58 .58 0 0 0 .6-.5 .58 .58 0 0 0-.5-.6zM181.4 11.9h.1a.45 .45 0 0 1 .5 .1 .45 .45 0 0 1 .1 .5l-.8 .2zM182.9 11.6l.2 .2a2.17 2.17 0 0 0 .3 1.9 .99 .99 0 0 0 1.6-.6v-1.1l.2-.4h-.7l.2 .2a1.92 1.92 0 0 1-.2 1.8 .6 .6 0 0 1-.9-.5v-1.1l.2-.4zM185.4 11.6l.2 .4v1.5l-.2 .4h.7l-.2-.4v-1.4l.8 1.8 .8-1.8v1.4l-.2 .4h.9l-.2-.4v-1.5l.2-.4h-.8l-.6 1.5-.6-1.5zM188.4 11.6l.2 .4v1.5l-.2 .4h1.8l.1-.6a1.04 1.04 0 0 1-1.2 .1v-.6h.5l.4 .2v-.6l-.4 .2h-.5v-.7h.8l.3 .3-.1-.6zM190.5 11.6l.2 .4v1.5l-.2 .4h.7l-.2-.4v-1.3l1.5 1.7v-1.9l.2-.4h-.7l.2 .4v.9l-1.1-1.3zM192.9 11.6l-.1 .6a.61 .61 0 0 1 .7-.3l.1 1.6-.3 .4h1l-.3-.4 .1-1.6a.63 .63 0 0 1 .7 .3l-.1-.6zM195.2 11.8a.62 .62 0 0 0-.2 .7 .62 .62 0 0 0 .6 .4l.6 .1 .1 .3a.76 .76 0 0 1-.7 .3 .76 .76 0 0 1-.6-.4l.1 .7 .1-.1a1.11 1.11 0 0 0 1.6-.6 1.13 1.13 0 0 0-1.3-.8l-.1-.4a1.04 1.04 0 0 1 1.2 .2l-.1-.6-.2 .1-.5-.1z"/>
<path d="M166.2 6.3v2.6h-1.9v.4l.8 .9a.91 .91 0 0 0 1 .8 .56 .56 0 0 1 .5-.3 .56 .56 0 0 1 .5 .3l.4 .8a1.53 1.53 0 0 0 1.9 1.2 1.54 1.54 0 0 1 1-2.1l.9-.3v-1.4a1.52 1.52 0 0 1-.4-1.6h-1.3l-.2 .8h.5l-.2 .8h-.5l-.1 1v.2l.4 .1-.2 .8a1.93 1.93 0 0 1-1.6-.3l.3-1.8h-.5l.2-.8h.4l.2-.8h-.4v-1.3zM168.6 7.6l-.6 2.9h.7l.6-2.9zM168.8 6.6l-.1 .7h.6l.2-.7z"/>
</g>
<g font-size="3.9">
<text x="19" y="29.3">6.8</text>
<text x="27.9" y="29.3">Typical Characteristics</text>
</g>
<text font-size="3.5" fill="#00f" x="19" y="17.3">TLA2518</text>
<g font-size="3.2">
<text x="19" y="34.4">At T</text>
<text x="27.3" y="34.4">= 25°C, AVDD = 5 V, DVDD = 1.8 V, and f</text>
<text x="97" y="34.4">= 1 MSPS (unless otherwise noted).</text>
</g>
<g font-size="2.8">
<text x="124.7" y="101.2">f</text>
<text x="128.5" y="101.2">= 2 kHz, SNR = 73.2 dB, THD = –92.1 dB</text>
<text x="44.7" y="102.9">Standard deviation = 0.49 LSB</text>
<text x="141.9" y="107.6">Figure 4. Typical FFT</text>
<text x="47.6" y="109.3">Figure 3. DC Input Histogram</text>
<text x="48.8" y="171.9">Typical DNL = ±0.5 LSB</text>
<text x="138.3" y="171.9">Typical INL = ±0.5 LSB</text>
<text x="52.7" y="178.2">Figure 5. Typical DNL</text>
<text x="142.2" y="178.2">Figure 6. Typical INL</text>
<text x="47" y="247.4">Figure 7. DNL vs Temperature</text>
<text x="136.5" y="247.4">Figure 8. INL vs Temperature</text>
<text x="19" y="263.6">8</text>
<text x="88.4" y="268.9">Product Folder Links: TLA2518</text>
</g>
<text font-size="2.8" fill="#0000c8" x="29.6" y="263.6">Submit Documentation Feedback</text>
<g font-size="2.5">
<text x="19" y="21.4">SBAS980B –JUNE 2019–REVISED JUNE 2020</text>
<text x="181.8" y="21.4">www.ti.com</text>
<text x="26" y="44.2">45000</text>
<text x="47.4" y="47.9">39581</text>
<text x="119.5" y="43.1">0</text>
<text x="117.2" y="52.7">-30</text>
<text x="26" y="60.2">30000</text>
<text x="81.2" y="62.4">25955</text>
<text x="117.2" y="62.3">-60</text>
<text x="117.2" y="71.9">-90</text>
<text x="23.7" y="73.2" transform="rotate(-90 23.7 73.2)">Frequency</text>
<text x="26" y="76.2">15000</text>
<text x="113.6" y="74.5" transform="rotate(-90 113.6 74.5)">Amplitude (dB)</text>
<text x="115.9" y="81.6">-120</text>
<text x="31.5" y="92.2">0</text>
<text x="48.1" y="95">2048</text>
<text x="81.9" y="95">2049</text>
<text x="115.9" y="91.2">-150</text>
<text x="121.3" y="94">0</text>
<text x="133.5" y="94">100</text>
<text x="147.1" y="94">200</text>
<text x="160.7" y="94">300</text>
<text x="174.3" y="94">400</text>
<text x="187.9" y="94">500</text>
<text x="60.7" y="99.1">Output Code</text>
<text x="146.7" y="96.9">Frequency (kHz)</text>
<text x="28.2" y="113.7">0.8</text>
<text x="117.1" y="113.7">0.8</text>
<text x="28.2" y="125.7">0.4</text>
<text x="117.1" y="125.7">0.4</text>
<text x="30.3" y="137.8">0</text>
<text x="119.2" y="137.8">0</text>
<text x="27.4" y="149.8">-0.4</text>
<text x="116.3" y="149.8">-0.4</text>
<text x="25.1" y="153.4" transform="rotate(-90 25.1 153.4)">Differential Nonlinearity (LSB)</text>
<text x="114" y="151.5" transform="rotate(-90 114 151.5)">Integral Nonlinearity (LSB)</text>
<text x="27.4" y="161.8">-0.8</text>
<text x="116.3" y="161.8">-0.8</text>
<text x="32.1" y="164.7">0</text>
<text x="47" y="164.7">1024</text>
<text x="59.7" y="167.5">Output Code</text>
<text x="64" y="164.7">2048</text>
<text x="81" y="164.7">3072</text>
<text x="98" y="164.7">4095</text>
<text x="121" y="164.7">0</text>
<text x="135.9" y="164.7">1024</text>
<text x="148.6" y="167.5">Output Code</text>
<text x="152.9" y="164.7">2048</text>
<text x="169.9" y="164.7">3072</text>
<text x="186.9" y="164.7">4095</text>
<text x="28.1" y="182.8">0.5</text>
<text x="40" y="185.7">Maximum</text>
<text x="116.3" y="182.8">0.75</text>
<text x="178.3" y="185.7">Maximum</text>
<text x="40" y="188.5">Minimum</text>
<text x="178.3" y="188.5">Minimum</text>
<text x="28.1" y="192.4">0.3</text>
<text x="116.3" y="192.4">0.45</text>
<text x="28.1" y="202.1">0.1</text>
<text x="116.3" y="202.1">0.15</text>
<text x="27.3" y="211.7">-0.1</text>
<text x="115.5" y="211.7">-0.15</text>
<text x="27.3" y="221.4">-0.3</text>
<text x="113.2" y="220.7" transform="rotate(-90 113.2 220.7)">Integral Nonlinearity (LSB)</text>
<text x="115.5" y="221.4">-0.45</text>
<text x="25" y="222.5" transform="rotate(-90 25 222.5)">Differential Nonlinearity (LSB)</text>
<text x="27.3" y="231">-0.5</text>
<text x="30.9" y="233.9">-40</text>
<text x="44.4" y="233.9">-15</text>
<text x="58.4" y="233.9">10</text>
<text x="72" y="233.9">35</text>
<text x="85.6" y="233.9">60</text>
<text x="99.2" y="233.9">85</text>
<text x="115.5" y="231">-0.75</text>
<text x="120.5" y="233.9">-40</text>
<text x="134.1" y="233.9">-15</text>
<text x="148.1" y="233.9">10</text>
<text x="161.7" y="233.9">35</text>
<text x="175.3" y="233.9">60</text>
<text x="188.8" y="233.9">85</text>
<text x="56.9" y="236.7">Temperature (qC)</text>
<text x="146.5" y="236.7">Temperature (qC)</text>
<text x="134.2" y="263.6">Copyright © 2019–2020, Texas Instruments Incorporated</text>
</g>
<g font-size="2.1">
<text x="24.9" y="35.1">A</text>
<text x="87.5" y="35.1">SAMPLE</text>
<text x="125.5" y="101.8">IN</text>
</g>
<g font-size="1.9" fill="#999">
<text x="101" y="98.9">C001</text>
<text x="189.3" y="98">C008</text>
<text x="100.1" y="168.6">C002</text>
<text x="189" y="168.6">C004</text>
<text x="99.9" y="237.8">C003</text>
<text x="189.6" y="237.8">C005</text>
</g>
</svg>
